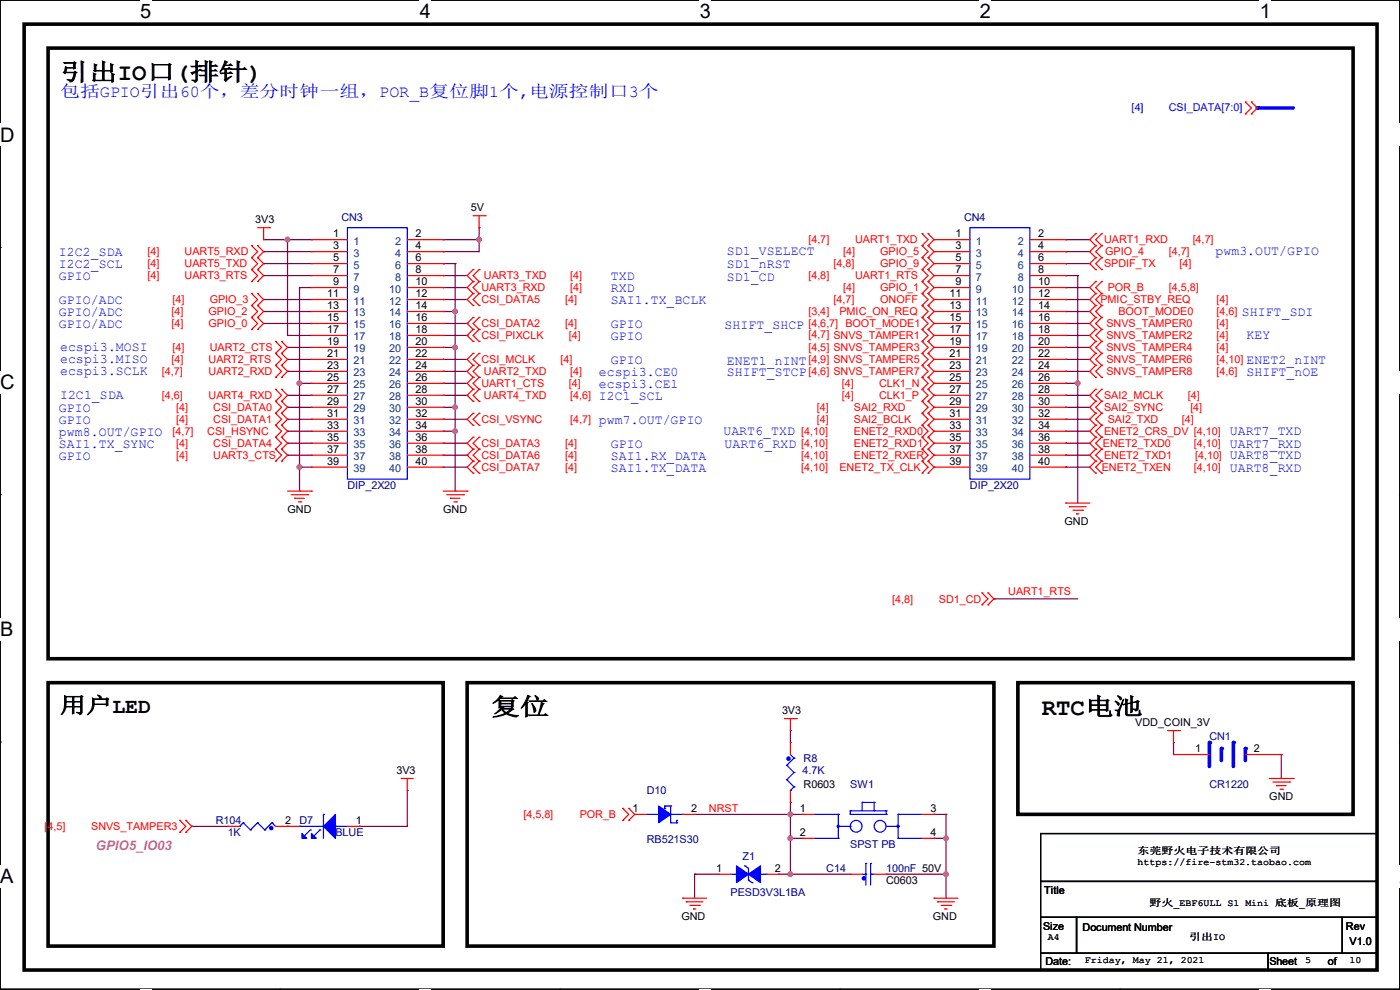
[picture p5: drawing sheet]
<svg xmlns="http://www.w3.org/2000/svg" width="297mm" height="210mm" viewBox="0 0 297 210" stroke-linecap="round" stroke-linejoin="round" font-family="sans-serif">
<path d="M0 0h297v209.8h-297z" fill="none" stroke="#000" stroke-width=".25"/>
<g fill="#fff">
<path d="M29.7 0h2.4v4.8h-2.4z"/>
<path d="M29.7 209.8h2.4v.2h-2.4z"/>
</g>
<path d="M59.4 0h.1M59.4 209.8h.1" fill="none" stroke="#000" stroke-width=".25"/>
<g fill="#fff">
<path d="M89.1 0h2.3v4.8h-2.3z"/>
<path d="M89.1 209.8h2.3v.2h-2.3z"/>
</g>
<path d="M118.8 0h.1M118.8 209.8h.1" fill="none" stroke="#000" stroke-width=".25"/>
<g fill="#fff">
<path d="M148.5 0h2.3v4.8h-2.3z"/>
<path d="M148.5 209.8h2.3v.2h-2.3z"/>
</g>
<path d="M178.2 0h.1M178.2 209.8h.1" fill="none" stroke="#000" stroke-width=".25"/>
<g fill="#fff">
<path d="M207.9 0h2.3v4.8h-2.3z"/>
<path d="M207.9 209.8h2.3v.2h-2.3z"/>
</g>
<path d="M237.6 0h.1M237.6 209.8h.1" fill="none" stroke="#000" stroke-width=".25"/>
<g fill="#fff">
<path d="M267.3 0h2.3v4.8h-2.3z"/>
<path d="M267.3 209.8h2.3v.2h-2.3z"/>
<path d="M0 26.2h3.1v4.8h-3.1z"/>
<path d="M297 26.2v4.8z"/>
<path d="M0 78.7h3.1v4.7h-3.1z"/>
<path d="M297 78.7v4.7z"/>
</g>
<path d="M0 52.5h.1M297 52.5h.1" fill="none" stroke="#000" stroke-width=".25"/>
<g fill="#fff">
<path d="M0 131.1h2.9v4.8h-2.9z"/>
<path d="M297 131.1v4.8z"/>
</g>
<path d="M0 104.9h.1M297 104.9h.1" fill="none" stroke="#000" stroke-width=".25"/>
<g fill="#fff">
<path d="M0 183.6h2.9v4.7h-2.9z"/>
<path d="M296.9 183.6h.1v4.7h-.1z"/>
</g>
<path d="M0 157.4h.1M297 157.4h.1" fill="none" stroke="#000" stroke-width=".25"/>
<path d="M5.1 5.1h287v200.7h-287zM10.2 10.2h276.9v129.5h-276.9zM10.2 144.8h83.8v55.9h-83.8zM99.1 144.8h111.8v55.9h-111.8zM215.9 144.8h71.2v28h-71.2z" fill="none" stroke="#000" stroke-width=".76"/>
<g fill="none" stroke="#800040" stroke-width=".25">
<path d="M94 78.8h.1M94 78.8h5.1M167.7 155h.1M167.7 155v2.5M249 157.5h.1M249 157.5v2.6M147.4 172.8h22.8M167.7 177.8h.1M167.7 172.8h.1M167.7 170.2h.1M167.7 170.2v15.3M167.7 177.8h2.5"/>
<path d="M198.2 172.8h.1M198.2 177.8h.1M198.2 172.8h2.5M198.2 177.8h2.5M200.7 172.8h.1M200.7 177.8h.1M200.7 172.8v17.7M271.8 160.1h.1M271.8 160.1v5M147.4 185.5h.1M147.4 185.5h5M147.4 185.5v5"/>
<path d="M165.1 185.5h.1M165.1 185.5h15.3M167.7 185.5h.1M188 185.5h.1M188 185.5h12.7M200.7 185.5h.1"/>
</g>
<g fill="#f0f" stroke="#f0f" stroke-width=".25">
<circle cx="167.7" cy="185.4" r=".49"/>
<circle cx="167.7" cy="177.8" r=".49"/>
<circle cx="167.7" cy="172.7" r=".49"/>
<circle cx="200.7" cy="185.4" r=".49"/>
<circle cx="200.7" cy="177.8" r=".49"/>
</g>
<path d="M266.7 22.9h7.7" fill="none" stroke="#00f" stroke-width=".76"/>
<circle cx="266.7" cy="22.9" r=".38" fill="#00f"/>
<g fill="none" stroke="#800040" stroke-width=".25">
<path d="M55.9 55.9h.1M55.9 53.4h.1M55.9 58.5h.1M55.9 50.8h10.2M55.9 55.9h10.2M55.9 53.4h10.2M55.9 58.5h10.2M61 50.8h.1M61 50.8v20.4M66.1 50.8h.1M94 53.4h.1M94 50.8h.1"/>
<path d="M94 58.5h.1M94 55.9h.1M94 50.8h7.6M94 55.9h2.6M94 58.5h5.1M96.6 55.9h.1M96.6 55.9v48.3M101.6 48.3h.1M101.6 50.8h.1M101.6 48.3v5.1h-7.6M226.1 58.5h.1M226.1 55.9h.1"/>
<path d="M226.1 53.4h.1M226.1 50.8h.1M226.1 50.8h5.1M226.1 55.9h5.1M226.1 53.4h5.1M226.1 58.5h2.5M228.6 58.5h.1M228.6 58.5v48.2M55.9 63.5h.1M55.9 66.1h.1M55.9 63.5h10.2M55.9 66.1h10.2"/>
<path d="M55.9 68.6h10.2M61 71.2h.1M61 73.7h.1M61 76.2h.1M61 78.8h.1M61 71.2h5.1M61 73.7h5.1M61 76.2h5.1M61 78.8h5.1M63.5 61h.1M63.5 61h2.6M63.5 61v43.2"/>
<path d="M66.1 68.6h.1M94 61h.1M94 66.1h.1M94 73.7h.1M94 63.5h.1M94 76.2h.1M94 61h5.1M94 63.5h5.1M94 66.1h2.6M94 71.2h5.1M94 73.7h2.6M94 76.2h5.1"/>
<path d="M94 68.6h5.1M96.6 66.1h.1M99.1 68.6h.1M99.1 71.2h.1M226.1 78.8h.1M226.1 76.2h.1M226.1 73.7h.1M226.1 71.2h.1M226.1 68.6h.1M226.1 66.1h.1M226.1 63.5h.1M226.1 61h.1"/>
<path d="M226.1 61h5.1M226.1 63.5h5.1M226.1 66.1h5.1M226.1 71.2h5.1M226.1 73.7h5.1M226.1 76.2h5.1M226.1 78.8h5.1M226.1 68.6h5.1M61 88.9h.1M61 96.6h.1M61 91.5h.1M61 94h.1"/>
<path d="M61 86.4h.1M61 91.5h5.1M61 96.6h5.1M61 94h5.1M61 83.9h5.1M61 86.4h5.1M61 88.9h5.1M63.5 81.3h.1M63.5 99.1h.1M63.5 81.3h2.6M63.5 99.1h2.6M66.1 83.9h.1"/>
<path d="M94 91.5h.1M94 81.3h.1M94 88.9h.1M94 94h.1M94 99.1h.1M94 81.3h5.1M94 91.5h2.6M94 99.1h5.1M94 96.6h5.1M94 94h5.1M94 83.9h5.1M94 86.4h2.6"/>
<path d="M94 88.9h5.1M96.6 86.4h.1M96.6 91.5h.1M99.1 83.9h.1M99.1 96.6h.1M226.1 81.3h.1M226.1 96.6h.1M226.1 91.5h.1M226.1 99.1h.1M226.1 94h.1M226.1 83.9h.1M226.1 86.4h.1"/>
<path d="M226.1 88.9h.1M226.1 81.3h2.5M226.1 91.5h5.1M226.1 99.1h5.1M226.1 96.6h5.1M226.1 94h5.1M226.1 83.9h5.1M226.1 86.4h5.1M226.1 88.9h5.1M228.6 81.3h.1M63.5 104.2h.1M96.6 104.2h.1"/>
<path d="M210.9 127h.1M210.9 127h17.7M40.7 175.3h.1M40.7 175.3h7.6M76.2 175.3h.1M86.4 167.7h.1M86.4 167.7v7.6h-10.2"/>
</g>
<g fill="#f0f" stroke="#f0f" stroke-width=".25">
<circle cx="101.6" cy="50.8" r=".49"/>
<circle cx="63.5" cy="81.3" r=".49"/>
<circle cx="96.5" cy="66.1" r=".49"/>
<circle cx="96.5" cy="73.7" r=".49"/>
<circle cx="96.5" cy="86.4" r=".49"/>
<circle cx="63.5" cy="99.1" r=".49"/>
<circle cx="61" cy="50.8" r=".49"/>
<circle cx="228.6" cy="81.3" r=".49"/>
<circle cx="96.5" cy="91.5" r=".49"/>
</g>
<g fill="none" stroke="#f00" stroke-width=".25">
<path d="M264.2 21.6h.1M264.2 24.2h.1M264.2 21.6l1.3 1.3-1.3 1.3M265.5 24.2h.1M265.5 21.6h.1M265.5 21.6l1.2 1.3-1.2 1.3M53.4 57.2h.1M53.4 54.7h.1M53.4 52.1h.1M53.4 59.7h.1M53.4 54.7l1.3 1.2-1.3 1.3M53.4 52.1l1.3 1.3-1.3 1.3"/>
<path d="M53.4 57.2l1.3 1.3-1.3 1.2M54.7 54.7h.1M54.7 57.2h.1M54.7 52.1h.1M54.7 59.7h.1M54.7 48.3h2.5M54.7 54.7l1.2 1.2-1.2 1.3M54.7 52.1l1.2 1.3-1.2 1.3M54.7 57.2l1.2 1.3-1.2 1.2M55.9 50.8h.1M55.9 48.3v2.5M57.2 48.3h.1"/>
<path d="M66.1 50.8h.1M66.1 53.4h.1M66.1 55.9h.1M66.1 58.5h.1M66.1 50.8h7.6M66.1 53.4h7.6M66.1 55.9h7.6M66.1 58.5h7.6M86.4 50.8h7.6M86.4 53.4h7.6M86.4 55.9h7.6M86.4 58.5h7.6"/>
<path d="M94 50.8h.1M94 53.4h.1M94 55.9h.1M94 58.5h.1M100.4 59.7h.1M100.4 57.2h.1M100.4 45.8h2.5M100.4 59.7l-1.3 1.3 1.3 1.3M100.4 57.2l-1.3 1.3 1.3 1.2M101.6 48.3h.1M101.6 59.7h.1M101.6 57.2h.1"/>
<path d="M101.6 45.8v2.5M101.6 59.7l-1.2 1.3 1.2 1.3M101.6 57.2l-1.2 1.3 1.2 1.2M102.9 45.8h.1M195.6 57.2h.1M195.6 54.7h.1M195.6 52.1h.1M195.6 59.7h.1M195.6 49.6h.1M195.6 54.7l1.3 1.2-1.3 1.3M195.6 52.1l1.3 1.3-1.3 1.3M195.6 57.2l1.3 1.3-1.3 1.2"/>
<path d="M195.6 49.6l1.3 1.2-1.3 1.3M195.6 59.7l1.3 1.3-1.3 1.3M196.9 54.7h.1M196.9 57.2h.1M196.9 52.1h.1M196.9 59.7h.1M196.9 49.6h.1M196.9 54.7l1.3 1.2M196.9 52.1l1.3 1.3M196.9 57.2l1.3 1.3M196.9 49.6l1.3 1.2M196.9 59.7l1.3 1.3"/>
<path d="M198.2 50.8h.1M198.2 53.4h.1M198.2 55.9h.1M198.2 58.5h.1M198.2 55.9l-1.3 1.3M198.2 53.4l-1.3 1.3M198.2 58.5l-1.3 1.2M198.2 50.8l-1.3 1.3M198.2 50.8h7.6M198.2 53.4h7.6M198.2 55.9h7.6M198.2 58.5h7.6"/>
<path d="M218.5 50.8h7.6M218.5 53.4h7.6M218.5 55.9h7.6M218.5 58.5h7.6M226.1 50.8h.1M226.1 53.4h.1M226.1 55.9h.1M226.1 58.5h.1M232.5 59.7h.1M232.5 54.7h.1M232.5 57.2h.1M232.5 52.1h.1"/>
<path d="M232.5 49.6h.1M232.5 59.7l-1.3 1.3 1.3 1.3M232.5 54.7l-1.3 1.2 1.3 1.3M232.5 52.1l-1.3 1.3 1.3 1.3M232.5 49.6l-1.3 1.2 1.3 1.3M233.7 59.7h.1M233.7 57.2h.1M233.7 54.7h.1M233.7 52.1h.1M233.7 49.6h.1M233.7 54.7l-1.2 1.2 1.2 1.3M233.7 59.7l-1.2 1.3 1.2 1.3"/>
<path d="M233.7 52.1l-1.2 1.3 1.2 1.3M233.7 49.6l-1.2 1.2 1.2 1.3M53.4 64.8h.1M53.4 62.3h.1M53.4 69.9h.1M53.4 67.4h.1M53.4 67.4l1.3 1.2-1.3 1.3M53.4 62.3l1.3 1.2-1.3 1.3M53.4 64.8l1.3 1.3-1.3 1.3M54.7 62.3h.1M54.7 64.8h.1M54.7 67.4h.1"/>
<path d="M54.7 69.9h.1M54.7 67.4l1.2 1.2-1.2 1.3M54.7 62.3l1.2 1.2-1.2 1.3M54.7 64.8l1.2 1.3-1.2 1.3M58.5 75h.1M58.5 72.4h.1M58.5 77.5h.1M58.5 72.4l1.2 1.3-1.2 1.3M58.5 75l1.2 1.2-1.2 1.3M58.5 77.5l1.2 1.3-1.2 1.3M59.7 72.4h.1M59.7 75h.1"/>
<path d="M59.7 77.5h.1M59.7 72.4l1.3 1.3-1.3 1.3M59.7 75l1.3 1.2-1.3 1.3M59.7 77.5l1.3 1.3-1.3 1.3M66.1 61h.1M66.1 63.5h.1M66.1 66.1h.1M66.1 68.6h.1M66.1 71.2h.1M66.1 73.7h.1M66.1 76.2h.1M66.1 78.8h.1"/>
<path d="M66.1 61h7.6M66.1 63.5h7.6M66.1 66.1h7.6M66.1 68.6h7.6M66.1 71.2h7.6M66.1 73.7h7.6M66.1 76.2h7.6M66.1 78.8h7.6M86.4 61h7.6M86.4 63.5h7.6M86.4 66.1h7.6M86.4 68.6h7.6"/>
<path d="M86.4 71.2h7.6M86.4 73.7h7.6M86.4 76.2h7.6M86.4 78.8h7.6M94 61h.1M94 63.5h.1M94 66.1h.1M94 68.6h.1M94 71.2h.1M94 73.7h.1M94 76.2h.1M94 78.8h.1"/>
<path d="M100.4 77.5h.1M100.4 62.3h.1M100.4 75h.1M100.4 64.8h.1M100.4 67.4h.1M100.4 69.9h.1M100.4 72.4h.1M100.4 77.5l-1.3 1.3 1.3 1.3M100.4 75l-1.3 1.2 1.3 1.3M100.4 62.3l-1.3 1.2 1.3 1.3M100.4 67.4l-1.3 1.2 1.3 1.3M100.4 69.9l-1.3 1.3 1.3 1.2"/>
<path d="M101.6 77.5h.1M101.6 62.3h.1M101.6 75h.1M101.6 64.8h.1M101.6 69.9h.1M101.6 67.4h.1M101.6 72.4h.1M101.6 77.5l-1.2 1.3 1.2 1.3M101.6 75l-1.2 1.2 1.2 1.3M101.6 62.3l-1.2 1.2 1.2 1.3M101.6 67.4l-1.2 1.2 1.2 1.3M101.6 69.9l-1.2 1.3 1.2 1.2"/>
<path d="M195.6 77.5h.1M195.6 75h.1M195.6 72.4h.1M195.6 69.9h.1M195.6 67.4h.1M195.6 64.8h.1M195.6 62.3h.1M195.6 77.5l1.3 1.3-1.3 1.3M195.6 75l1.3 1.2-1.3 1.3M195.6 72.4l1.3 1.3-1.3 1.3M195.6 67.4l1.3 1.2-1.3 1.3M195.6 69.9l1.3 1.3-1.3 1.2"/>
<path d="M195.6 64.8l1.3 1.3-1.3 1.3M195.6 62.3l1.3 1.2-1.3 1.3M196.9 77.5h.1M196.9 75h.1M196.9 72.4h.1M196.9 67.4h.1M196.9 69.9h.1M196.9 64.8h.1M196.9 62.3h.1M196.9 77.5l1.3 1.3M196.9 75l1.3 1.2M196.9 72.4l1.3 1.3"/>
<path d="M196.9 67.4l1.3 1.2M196.9 69.9l1.3 1.3M196.9 64.8l1.3 1.3M196.9 62.3l1.3 1.2M198.2 61h.1M198.2 63.5h.1M198.2 66.1h.1M198.2 68.6h.1M198.2 71.2h.1M198.2 73.7h.1M198.2 76.2h.1M198.2 78.8h.1"/>
<path d="M198.2 78.8l-1.3 1.3M198.2 76.2l-1.3 1.3M198.2 73.7l-1.3 1.3M198.2 68.6l-1.3 1.3M198.2 71.2l-1.3 1.2M198.2 66.1l-1.3 1.3M198.2 63.5l-1.3 1.3M198.2 61l-1.3 1.3M198.2 61h7.6M198.2 63.5h7.6M198.2 66.1h7.6M198.2 68.6h7.6"/>
<path d="M198.2 71.2h7.6M198.2 73.7h7.6M198.2 76.2h7.6M198.2 78.8h7.6M218.5 61h7.6M218.5 63.5h7.6M218.5 66.1h7.6M218.5 68.6h7.6M218.5 71.2h7.6M218.5 73.7h7.6M218.5 76.2h7.6M218.5 78.8h7.6"/>
<path d="M226.1 61h.1M226.1 63.5h.1M226.1 66.1h.1M226.1 68.6h.1M226.1 71.2h.1M226.1 73.7h.1M226.1 76.2h.1M226.1 78.8h.1M232.5 77.5h.1M232.5 75h.1M232.5 72.4h.1M232.5 69.9h.1"/>
<path d="M232.5 67.4h.1M232.5 64.8h.1M232.5 62.3h.1M232.5 75l-1.3 1.2 1.3 1.3M232.5 77.5l-1.3 1.3 1.3 1.3M232.5 72.4l-1.3 1.3 1.3 1.3M232.5 69.9l-1.3 1.3 1.3 1.2M232.5 67.4l-1.3 1.2 1.3 1.3M232.5 64.8l-1.3 1.3 1.3 1.3M232.5 62.3l-1.3 1.2 1.3 1.3M233.7 77.5h.1M233.7 75h.1"/>
<path d="M233.7 72.4h.1M233.7 69.9h.1M233.7 67.4h.1M233.7 64.8h.1M233.7 62.3h.1M233.7 72.4l-1.2 1.3 1.2 1.3M233.7 77.5l-1.2 1.3 1.2 1.3M233.7 75l-1.2 1.2 1.2 1.3M233.7 69.9l-1.2 1.3 1.2 1.2M233.7 67.4l-1.2 1.2 1.2 1.3M233.7 64.8l-1.2 1.3 1.2 1.3M233.7 62.3l-1.2 1.2 1.2 1.3"/>
<path d="M58.5 80.1h.1M58.5 85.1h.1M58.5 82.6h.1M58.5 95.3h.1M58.5 92.8h.1M58.5 90.2h.1M58.5 87.7h.1M58.5 97.8h.1M58.5 82.6l1.2 1.3-1.2 1.2M58.5 92.8l1.2 1.2-1.2 1.3M58.5 87.7l1.2 1.2-1.2 1.3M58.5 85.1l1.2 1.3-1.2 1.3"/>
<path d="M58.5 95.3l1.2 1.3-1.2 1.2M58.5 90.2l1.2 1.3-1.2 1.3M59.7 80.1h.1M59.7 82.6h.1M59.7 85.1h.1M59.7 92.8h.1M59.7 95.3h.1M59.7 87.7h.1M59.7 90.2h.1M59.7 97.8h.1M59.7 95.3l1.3 1.3-1.3 1.2M59.7 82.6l1.3 1.3-1.3 1.2"/>
<path d="M59.7 92.8l1.3 1.2-1.3 1.3M59.7 87.7l1.3 1.2-1.3 1.3M59.7 85.1l1.3 1.3-1.3 1.3M59.7 90.2l1.3 1.3-1.3 1.3M66.1 81.3h.1M66.1 83.9h.1M66.1 86.4h.1M66.1 88.9h.1M66.1 91.5h.1M66.1 94h.1M66.1 96.6h.1M66.1 99.1h.1"/>
<path d="M66.1 81.3h7.6M66.1 83.9h7.6M66.1 86.4h7.6M66.1 88.9h7.6M66.1 91.5h7.6M66.1 94h7.6M66.1 96.6h7.6M66.1 99.1h7.6M86.4 81.3h7.6M86.4 83.9h7.6M86.4 86.4h7.6M86.4 88.9h7.6"/>
<path d="M86.4 91.5h7.6M86.4 94h7.6M86.4 96.6h7.6M86.4 99.1h7.6M94 81.3h.1M94 83.9h.1M94 86.4h.1M94 88.9h.1M94 91.5h.1M94 94h.1M94 96.6h.1M94 99.1h.1"/>
<path d="M100.4 80.1h.1M100.4 82.6h.1M100.4 85.1h.1M100.4 92.8h.1M100.4 95.3h.1M100.4 97.8h.1M100.4 87.7h.1M100.4 90.2h.1M100.4 82.6l-1.3 1.3 1.3 1.2M100.4 80.1l-1.3 1.2 1.3 1.3M100.4 92.8l-1.3 1.2 1.3 1.3M100.4 97.8l-1.3 1.3 1.3 1.3"/>
<path d="M100.4 95.3l-1.3 1.3 1.3 1.2M100.4 87.7l-1.3 1.2 1.3 1.3M101.6 80.1h.1M101.6 85.1h.1M101.6 82.6h.1M101.6 95.3h.1M101.6 92.8h.1M101.6 97.8h.1M101.6 90.2h.1M101.6 87.7h.1M101.6 82.6l-1.2 1.3 1.2 1.2M101.6 80.1l-1.2 1.2 1.2 1.3"/>
<path d="M101.6 92.8l-1.2 1.2 1.2 1.3M101.6 97.8l-1.2 1.3 1.2 1.3M101.6 95.3l-1.2 1.3 1.2 1.2M101.6 87.7l-1.2 1.2 1.2 1.3M195.6 97.8h.1M195.6 92.8h.1M195.6 90.2h.1M195.6 95.3h.1M195.6 87.7h.1M195.6 85.1h.1M195.6 80.1h.1M195.6 82.6h.1"/>
<path d="M195.6 90.2l1.3 1.3-1.3 1.3M195.6 97.8l1.3 1.3-1.3 1.3M195.6 95.3l1.3 1.3-1.3 1.2M195.6 87.7l1.3 1.2-1.3 1.3M195.6 92.8l1.3 1.2-1.3 1.3M195.6 85.1l1.3 1.3-1.3 1.3M195.6 80.1l1.3 1.2-1.3 1.3M195.6 82.6l1.3 1.3-1.3 1.2M196.9 97.8h.1M196.9 90.2h.1M196.9 92.8h.1M196.9 95.3h.1"/>
<path d="M196.9 85.1h.1M196.9 87.7h.1M196.9 80.1h.1M196.9 82.6h.1M196.9 97.8l1.3 1.3M196.9 90.2l1.3 1.3M196.9 95.3l1.3 1.3M196.9 92.8l1.3 1.2M196.9 85.1l1.3 1.3M196.9 87.7l1.3 1.2M196.9 80.1l1.3 1.2M196.9 82.6l1.3 1.3"/>
<path d="M198.2 81.3h.1M198.2 83.9h.1M198.2 86.4h.1M198.2 88.9h.1M198.2 91.5h.1M198.2 94h.1M198.2 96.6h.1M198.2 99.1h.1M198.2 91.5l-1.3 1.3M198.2 96.6l-1.3 1.2M198.2 94l-1.3 1.3M198.2 88.9l-1.3 1.3"/>
<path d="M198.2 86.4l-1.3 1.3M198.2 99.1l-1.3 1.3M198.2 83.9l-1.3 1.2M198.2 81.3l-1.3 1.3M198.2 81.3h7.6M198.2 83.9h7.6M198.2 86.4h7.6M198.2 88.9h7.6M198.2 91.5h7.6M198.2 94h7.6M198.2 96.6h7.6M198.2 99.1h7.6"/>
<path d="M218.5 81.3h7.6M218.5 83.9h7.6M218.5 86.4h7.6M218.5 88.9h7.6M218.5 91.5h7.6M218.5 94h7.6M218.5 96.6h7.6M218.5 99.1h7.6M226.1 81.3h.1M226.1 83.9h.1M226.1 86.4h.1M226.1 88.9h.1"/>
<path d="M226.1 91.5h.1M226.1 94h.1M226.1 96.6h.1M226.1 99.1h.1M232.5 80.1h.1M232.5 95.3h.1M232.5 97.8h.1M232.5 90.2h.1M232.5 92.8h.1M232.5 87.7h.1M232.5 82.6h.1M232.5 85.1h.1"/>
<path d="M232.5 95.3l-1.3 1.3 1.3 1.2M232.5 90.2l-1.3 1.3 1.3 1.3M232.5 97.8l-1.3 1.3 1.3 1.3M232.5 92.8l-1.3 1.2 1.3 1.3M232.5 87.7l-1.3 1.2 1.3 1.3M232.5 82.6l-1.3 1.3 1.3 1.2M232.5 85.1l-1.3 1.3 1.3 1.3M233.7 80.1h.1M233.7 97.8h.1M233.7 95.3h.1M233.7 92.8h.1M233.7 90.2h.1"/>
<path d="M233.7 87.7h.1M233.7 85.1h.1M233.7 82.6h.1M233.7 95.3l-1.2 1.3 1.2 1.2M233.7 90.2l-1.2 1.3 1.2 1.3M233.7 97.8l-1.2 1.3 1.2 1.3M233.7 92.8l-1.2 1.2 1.2 1.3M233.7 87.7l-1.2 1.2 1.2 1.3M233.7 82.6l-1.2 1.3 1.2 1.2M233.7 85.1l-1.2 1.3 1.2 1.3M61 104.2h5.1M61.8 104.9h3.5"/>
<path d="M62.5 105.7h.1M62.5 105.7h2.1M63.3 106.5h.5M63.8 106.5h.1M65.3 104.9h.1M66.1 104.2h.1M94 104.2h5.1M94.8 104.9h3.5M95.5 105.7h.1M95.5 105.7h2.1M96.3 106.5h.5M96.8 106.5h.1"/>
<path d="M98.3 104.9h.1M99.1 104.2h.1M100.4 100.4h.1M101.6 100.4h.1M195.6 100.4h.1M196.9 100.4h.1M226.1 106.7h.1M226.1 106.7h5.1M226.9 107.5h.1M226.9 107.5h3.5M227.6 108.2h2.1M228.4 109h.1"/>
<path d="M228.4 109h.5M229.7 108.2h.1M232.5 100.4h.1M233.7 100.4h.1M208.3 128.3h.1M208.3 125.8h.1M208.3 125.8l1.3 1.2-1.3 1.3M209.6 125.8h.1M209.6 128.3h.1M209.6 125.8l1.3 1.2-1.3 1.3M166.4 152.4h2.6M167.7 155h.1"/>
<path d="M167.7 157.5h.1M167.7 152.4v2.6M167.7 157.5v2.6M169 152.4h.1M247.7 155h2.5M249 157.5h.1M249 155v2.5M250.2 155h.1M38.1 176.6h.1M38.1 174h.1M38.1 174l1.3 1.3-1.3 1.3M39.4 174h.1"/>
<path d="M39.4 176.6h.1M39.4 174l1.3 1.3-1.3 1.3M48.3 175.3h.1M48.3 175.3h2.5M58.5 175.3h5M61 175.3h.1M73.7 175.3h2.5M76.2 175.3h.1M85.1 165.1h.1M85.1 165.1h2.6M86.4 167.7h.1M86.4 165.1v2.6"/>
<path d="M132.1 174h.1M132.1 171.5h.1M132.1 171.5l1.3 1.3-1.3 1.2M133.4 171.5h.1M133.4 174h.1M133.4 171.5l1.3 1.3M134.7 172.8h.1M134.7 172.8l-1.3 1.2M134.7 172.8h2.5M144.8 172.8h2.6M147.4 172.8h.1M167.7 170.2h.1"/>
<path d="M167.7 167.7v2.5M170.2 172.8h.1M170.2 177.8h.1M170.2 172.8h2.6M170.2 177.8h2.6M195.6 172.8h2.6M195.6 177.8h2.6M198.2 172.8h.1M198.2 177.8h.1M269.3 165.1h5.1M270 165.9h3.6M270.8 166.7h.1"/>
<path d="M270.8 166.7h2M271.6 167.4h.5M272.1 167.4h.1M273.6 165.9h.1M274.4 165.1h.1M144.8 190.5h.1M144.8 190.5h5.1M145.6 191.3h.1M145.6 191.3h3.5M146.3 192.1h2.1M147.1 192.8h.1M147.1 192.8h.5"/>
<path d="M148.4 192.1h.1M152.4 185.5h.1M152.4 185.5h2.6M162.6 185.5h2.5M165.1 185.5h.1M180.4 185.5h.1M180.4 185.5h2.5M185.5 185.5h2.5M188 185.5h.1M198.2 190.5h.1M198.2 190.5h5M198.9 191.3h.1"/>
<path d="M198.9 191.3h3.6M199.7 192.1h2M200.4 192.8h.1M200.4 192.8h.6M201.7 192.1h.1"/>
</g>
<path d="M220.8 176.8h71.3v10.2h-71.3zM220.8 187h71.3v7.6h-71.3zM220.8 194.6h7.6v7.6h-7.6zM228.4 194.6h56.4v7.6h-56.4zM284.8 194.6h7.3v7.6h-7.3zM220.8 202.2h48.2v3.6h-48.2zM269 202.2h23.1v3.6h-23.1z" fill="none" stroke="#000" stroke-width=".25"/>
<g fill="none" stroke="#00f" stroke-width=".25">
<path d="M73.7 48.3h12.7v53.3h-12.7zM205.8 48.3h12.7v53.3h-12.7zM50.8 175.3h.1M51.6 174.5h.1M51.6 174.5l1.5 1.6M51.6 174.5l-.8 .8M53.1 176.1h.1M54.7 174.5h.1M54.7 174.5l1.5 1.6M54.7 174.5l-1.6 1.6M56.2 176.1h.1M57.7 174.5h.1"/>
<path d="M57.7 174.5l.8 .8M57.7 174.5l-1.5 1.6M63.5 175.3h.1M63.5 175.3h5.1M65.8 176.1h.1M65.8 176.1l-1.2 1.2M67.9 176.1h.1M67.9 176.1l-1.3 1.2M68.6 172.8h.1M68.6 172.8v5M71.2 175.3h.1M71.2 175.3h2.5"/>
<path d="M137.2 172.8h2.5M139.7 172.8h.1M141 171h.1M141 171.5h.1M141 171h1.3M141 171v.5M142.3 171h.1M142.3 171v3.5h1.3M142.3 172.8h2.5M143.6 174.5h.1M143.6 174h.1M143.6 174v.5"/>
<path d="M144.8 172.8h.1M166.9 162.3h.1M166.9 165.4h.1M166.9 162.3l1.5 1.6M166.9 165.4l1.5 1.5M167.7 167.7h.1M167.7 160.1l.7 .7M168.4 160.8h.1M168.4 163.9h.1M168.4 166.9h.1M168.4 160.8l-1.5 1.5M168.4 163.9l-1.5 1.5"/>
<path d="M168.4 166.9l-.7 .8M172.8 172.8h5M172.8 177.8h5M177.8 172.8h.1M177.8 177.8h.1M177.8 172.8v5M177.8 175.3h2.6M180.4 175.3h.1M180.4 172h.1M180.4 172v.8h7.6M180.4 172h7.6M182.9 170.2h.1"/>
<path d="M182.9 170.2v1.8M182.9 170.2h2.6M185.5 170.2h.1M185.5 172h.1M185.5 170.2v1.8M188 172.8h.1M188 172h.1M188 175.3h2.5M188 172v.8M190.5 172.8h.1M190.5 177.8h.1M190.5 175.3h.1"/>
<path d="M190.5 172.8h5.1M190.5 177.8h5.1M190.5 172.8v5M155 185.5h1.3M156.3 185.5h.1M158 183.7h.1M158 183.7l.8 .5v2.5M158.8 186.7h.1M158.8 186.7l.8 .5M159.6 187.2h.1M161.3 185.5h1.3M162.6 185.5h.1"/>
<path d="M182.9 185.5h.8M183.7 183.2h.1M183.7 185.5h.1M183.7 183.2v4.5M184.7 183.2h.1M184.7 185.5h.1M184.7 183.2v4.5M184.7 185.5h.8"/>
<circle cx="181.6" cy="175.3" r="1.25"/>
<circle cx="186.7" cy="175.3" r="1.25"/>
</g>
<g fill="#00f" stroke="#00f" stroke-width=".25">
<path d="M68.6 175.3l2.6-2.5v5z"/>
<path d="M66.1 176.8l1 1h-1z"/>
<path d="M64.1 176.8l1 1h-1z"/>
<path d="M139.7 171l2.6 1.8-2.6 1.7z" fill-rule="evenodd"/>
<path d="M156.3 183.7l2.5 1.8-2.5 1.7z" fill-rule="evenodd"/>
<path d="M158.8 185.5l2.5-1.8v3.5z" fill-rule="evenodd"/>
<circle cx="183.3" cy="186.3" r=".36"/>
<circle cx="177.8" cy="175.3" r=".23"/>
<circle cx="190.5" cy="175.3" r=".23"/>
<circle cx="167.3" cy="160.9" r=".36"/>
<circle cx="57.6" cy="175.7" r=".36"/>
</g>
<path d="M259.1 158.8v2.5" fill="none" stroke="#00f" stroke-width=".76"/>
<circle cx="259.1" cy="158.8" r=".38" fill="#00f"/>
<path d="M256.6 157.5v5.1" fill="none" stroke="#00f" stroke-width=".76"/>
<circle cx="256.6" cy="157.5" r=".38" fill="#00f"/>
<path d="M264.2 158.8v2.5" fill="none" stroke="#00f" stroke-width=".76"/>
<circle cx="264.2" cy="158.8" r=".38" fill="#00f"/>
<path d="M261.7 157.5v5.1" fill="none" stroke="#00f" stroke-width=".76"/>
<circle cx="261.7" cy="157.5" r=".38" fill="#00f"/>
<path d="M249 160.1h.1M249 160.1h7.6M264.2 160.1h7.6M271.8 160.1h.1" fill="none" stroke="#f00" stroke-width=".25"/>
<g fill="#f0f" stroke="#f0f" stroke-width=".25">
<circle cx="167.7" cy="185.4" r=".49"/>
<circle cx="167.7" cy="177.8" r=".49"/>
<circle cx="167.7" cy="172.7" r=".49"/>
<circle cx="200.7" cy="185.4" r=".49"/>
<circle cx="200.7" cy="177.8" r=".49"/>
<circle cx="101.6" cy="50.8" r=".49"/>
<circle cx="63.5" cy="81.3" r=".49"/>
<circle cx="96.5" cy="66.1" r=".49"/>
<circle cx="96.5" cy="73.7" r=".49"/>
<circle cx="96.5" cy="86.4" r=".49"/>
<circle cx="63.5" cy="99.1" r=".49"/>
<circle cx="61" cy="50.8" r=".49"/>
<circle cx="228.6" cy="81.3" r=".49"/>
<circle cx="96.5" cy="91.5" r=".49"/>
</g>
<g font-size="5.1">
<text x="12.7" y="17">引出IO口(排针)</text>
<text x="104.2" y="151.6">复位</text>
<text x="221" y="151.6">RTC电池</text>
</g>
<text font-size="4.6" x="12.7" y="151.2">用户LED</text>
<g font-size="4.2">
<text x="29.7" y="3.9">5</text>
<text x="89.1" y="3.9">4</text>
<text x="148.5" y="3.9">3</text>
<text x="207.9" y="3.9">2</text>
<text x="267.3" y="3.9">1</text>
<text x="0" y="30.1">D</text>
<text x="0" y="82.5">C</text>
<text x="0" y="135">B</text>
<text x="0" y="187.4">A</text>
<text x="297" y="187.4">A</text>
</g>
<text font-size="3.6" fill="#00f" x="12.7" y="20.6">包括GPIO引出60个，差分时钟一组，POR_B复位脚1个,电源控制口3个</text>
<g font-size="2.8" fill="#00f">
<text x="12.5" y="56.9">I2C2_SCL</text>
<text x="12.5" y="54.4">I2C2_SDA</text>
<text x="12.5" y="59.4">GPIO</text>
<text x="129.6" y="59.4">TXD</text>
<text x="154.2" y="54.1">SD1_VSELECT</text>
<text x="154.2" y="56.9">SD1_nRST</text>
<text x="154.2" y="59.7">SD1_CD</text>
<text x="257.9" y="54.1">pwm3.OUT/GPIO</text>
<text x="12.5" y="64.5">GPIO/ADC</text>
<text x="129.6" y="62">RXD</text>
<text x="129.6" y="64.5">SAI1.TX_BCLK</text>
<text x="12.5" y="67.1">GPIO/ADC</text>
<text x="12.5" y="69.6">GPIO/ADC</text>
<text x="129.6" y="69.6">GPIO</text>
<text x="153.7" y="69.8">SHIFT_SHCP</text>
<text x="263.4" y="67.1">SHIFT_SDI</text>
<text x="264.5" y="71.9">KEY</text>
<text x="12.7" y="74.4">ecspi3.MOSI</text>
<text x="12.7" y="77">ecspi3.MISO</text>
<text x="129.6" y="77.2">GPIO</text>
<text x="129.6" y="72.1">GPIO</text>
<text x="154.2" y="77.5">ENET1_nINT</text>
<text x="264.5" y="77.2">ENET2_nINT</text>
<text x="12.7" y="79.5">ecspi3.SCLK</text>
<text x="127" y="79.8">ecspi3.CE0</text>
<text x="127" y="82.3">ecspi3.CE1</text>
<text x="154.2" y="79.8">SHIFT_STCP</text>
<text x="264.5" y="79.8">SHIFT_nOE</text>
<text x="12.5" y="87.4">GPIO</text>
<text x="12.5" y="89.9">GPIO</text>
<text x="12.7" y="84.6">I2C1_SDA</text>
<text x="127" y="84.8">I2C1_SCL</text>
<text x="127" y="89.9">pwm7.OUT/GPIO</text>
<text x="12.5" y="95">SAI1.TX_SYNC</text>
<text x="12.5" y="92.5">pwm8.OUT/GPIO</text>
<text x="129.6" y="95">GPIO</text>
<text x="153.5" y="92.2">UART6_TXD</text>
<text x="153.7" y="95">UART6_RXD</text>
<text x="260.9" y="95">UART7_RXD</text>
<text x="260.9" y="92.2">UART7_TXD</text>
<text x="12.5" y="97.5">GPIO</text>
<text x="129.6" y="97.5">SAI1.RX_DATA</text>
<text x="129.6" y="100.1">SAI1.TX_DATA</text>
<text x="260.9" y="97.3">UART8_TXD</text>
<text x="260.9" y="100.1">UART8_RXD</text>
</g>
<text font-size="2.8" fill="#f0f" x="20.4" y="180.4">GPIO5_IO03</text>
<g font-size="2.3" fill="#00f">
<text x="240.1" y="23.5">[4]</text>
<text x="247.9" y="23.5">CSI_DATA[7:0]</text>
</g>
<g font-size="2.3">
<text x="54.1" y="47.3">3V3</text>
<text x="99.9" y="44.8">5V</text>
<text x="70.7" y="50.3">1</text>
<text x="70.7" y="52.8">3</text>
<text x="88.2" y="50.3">2</text>
<text x="88.2" y="52.8">4</text>
<text x="202.7" y="50.3">1</text>
<text x="202.7" y="52.8">3</text>
<text x="220.3" y="50.3">2</text>
<text x="220.3" y="52.8">4</text>
<text x="70.7" y="55.4">5</text>
<text x="70.7" y="57.9">7</text>
<text x="88.2" y="55.4">6</text>
<text x="88.2" y="57.9">8</text>
<text x="202.7" y="55.4">5</text>
<text x="202.7" y="57.9">7</text>
<text x="220.3" y="55.4">6</text>
<text x="220.3" y="57.9">8</text>
<text x="69.4" y="63">11</text>
<text x="69.4" y="65.5">13</text>
<text x="70.7" y="60.5">9</text>
<text x="88.2" y="60.5">10</text>
<text x="88.2" y="63">12</text>
<text x="88.2" y="65.5">14</text>
<text x="201.5" y="63">11</text>
<text x="201.5" y="65.5">13</text>
<text x="202.7" y="60.5">9</text>
<text x="220.3" y="60.5">10</text>
<text x="220.3" y="63">12</text>
<text x="220.3" y="65.5">14</text>
<text x="69.4" y="68.1">15</text>
<text x="69.4" y="70.6">17</text>
<text x="88.2" y="68.1">16</text>
<text x="88.2" y="70.6">18</text>
<text x="201.5" y="68.1">15</text>
<text x="201.5" y="70.6">17</text>
<text x="220.3" y="68.1">16</text>
<text x="220.3" y="70.6">18</text>
<text x="69.4" y="73.2">19</text>
<text x="69.4" y="75.7">21</text>
<text x="88.2" y="73.2">20</text>
<text x="88.2" y="75.7">22</text>
<text x="201.5" y="73.2">19</text>
<text x="201.5" y="75.7">21</text>
<text x="220.3" y="73.2">20</text>
<text x="220.3" y="75.7">22</text>
<text x="69.4" y="78.2">23</text>
<text x="69.4" y="80.8">25</text>
<text x="69.4" y="83.3">27</text>
<text x="88.2" y="78.2">24</text>
<text x="88.2" y="80.8">26</text>
<text x="88.2" y="83.3">28</text>
<text x="201.5" y="78.2">23</text>
<text x="201.5" y="80.8">25</text>
<text x="201.5" y="83.3">27</text>
<text x="220.3" y="78.2">24</text>
<text x="220.3" y="80.8">26</text>
<text x="220.3" y="83.3">28</text>
<text x="69.4" y="85.9">29</text>
<text x="69.4" y="88.4">31</text>
<text x="88.2" y="85.9">30</text>
<text x="88.2" y="88.4">32</text>
<text x="201.5" y="85.9">29</text>
<text x="201.5" y="88.4">31</text>
<text x="220.3" y="85.9">30</text>
<text x="220.3" y="88.4">32</text>
<text x="69.4" y="90.9">33</text>
<text x="69.4" y="93.5">35</text>
<text x="88.2" y="90.9">34</text>
<text x="88.2" y="93.5">36</text>
<text x="201.5" y="90.9">33</text>
<text x="201.5" y="93.5">35</text>
<text x="220.3" y="90.9">34</text>
<text x="220.3" y="93.5">36</text>
<text x="69.4" y="96">37</text>
<text x="69.4" y="98.6">39</text>
<text x="88.2" y="96">38</text>
<text x="88.2" y="98.6">40</text>
<text x="201.5" y="96">37</text>
<text x="201.5" y="98.6">39</text>
<text x="220.3" y="96">38</text>
<text x="220.3" y="98.6">40</text>
<text x="61" y="108.8">GND</text>
<text x="94" y="108.8">GND</text>
<text x="225.9" y="111.3">GND</text>
<text x="165.9" y="151.5">3V3</text>
<text x="240.8" y="154">VDD_COIN_3V</text>
<text x="253.5" y="159.5">1</text>
<text x="266" y="159.5">2</text>
<text x="84.1" y="164.2">3V3</text>
<text x="170.5" y="167.2">R0603</text>
<text x="134.2" y="172.2">1</text>
<text x="146.6" y="172.2">2</text>
<text x="169.7" y="172.2">1</text>
<text x="197.4" y="172.2">3</text>
<text x="269.3" y="169.8">GND</text>
<text x="60.5" y="174.8">2</text>
<text x="75.5" y="174.8">1</text>
<text x="169.7" y="177.3">2</text>
<text x="197.4" y="177.3">4</text>
<text x="151.9" y="184.9">1</text>
<text x="164.4" y="184.9">2</text>
<text x="188" y="187.5">C0603</text>
<text x="221.5" y="189.6">Title</text>
<text x="144.6" y="195.2">GND</text>
<text x="197.9" y="195.2">GND</text>
<text x="221.3" y="197.2">Size</text>
<text x="229.7" y="197.4">Document Number</text>
<text x="285.5" y="197.2">Rev</text>
<text x="286.3" y="200.5">V1.0</text>
<text x="221.8" y="204.8">Date:</text>
<text x="269.3" y="204.8">Sheet</text>
<text x="281.7" y="204.8">of</text>
</g>
<g font-size="2.3" fill="#000080">
<text x="72.4" y="46.8">CN3</text>
<text x="204.5" y="46.8">CN4</text>
<text x="73.7" y="103.7">DIP_2X20</text>
<text x="205.8" y="103.7">DIP_2X20</text>
<text x="170.5" y="161.6">R8</text>
<text x="256.6" y="157.1">CN1</text>
<text x="170.2" y="164.2">4.7K</text>
<text x="180.4" y="167.2">SW1</text>
<text x="256.6" y="167.2">CR1220</text>
<text x="137.2" y="168.5">D10</text>
<text x="45.8" y="174.8">R104</text>
<text x="48.3" y="177.4">1K</text>
<text x="63.5" y="174.8">D7</text>
<text x="71.2" y="177.4">BLUE</text>
<text x="137.2" y="178.9">RB521S30</text>
<text x="180.4" y="179.9">SPST PB</text>
<text x="157.5" y="182.5">Z1</text>
<text x="175.3" y="185">C14</text>
<text x="188" y="185">100nF 50V</text>
<text x="155" y="190.1">PESD3V3L1BA</text>
</g>
<g font-size="2.3" fill="#004080">
<text x="75" y="51.9">1</text>
<text x="83.9" y="51.9">2</text>
<text x="207.1" y="51.9">1</text>
<text x="215.9" y="51.9">2</text>
<text x="75" y="54.4">3</text>
<text x="75" y="57">5</text>
<text x="75" y="59.5">7</text>
<text x="83.9" y="54.4">4</text>
<text x="83.9" y="57">6</text>
<text x="83.9" y="59.5">8</text>
<text x="207.1" y="54.4">3</text>
<text x="207.1" y="57">5</text>
<text x="207.1" y="59.5">7</text>
<text x="215.9" y="54.4">4</text>
<text x="215.9" y="57">6</text>
<text x="215.9" y="59.5">8</text>
<text x="75" y="62.1">9</text>
<text x="75" y="64.6">11</text>
<text x="82.6" y="62.1">10</text>
<text x="82.6" y="64.6">12</text>
<text x="207.1" y="62.1">9</text>
<text x="207.1" y="64.6">11</text>
<text x="214.7" y="62.1">10</text>
<text x="214.7" y="64.6">12</text>
<text x="75" y="67.1">13</text>
<text x="75" y="69.7">15</text>
<text x="82.6" y="67.1">14</text>
<text x="82.6" y="69.7">16</text>
<text x="207.1" y="67.1">13</text>
<text x="207.1" y="69.7">15</text>
<text x="214.7" y="67.1">14</text>
<text x="214.7" y="69.7">16</text>
<text x="75" y="72.2">17</text>
<text x="75" y="74.8">19</text>
<text x="75" y="77.3">21</text>
<text x="82.6" y="72.2">18</text>
<text x="82.6" y="74.8">20</text>
<text x="82.6" y="77.3">22</text>
<text x="207.1" y="72.2">17</text>
<text x="207.1" y="74.8">19</text>
<text x="207.1" y="77.3">21</text>
<text x="214.7" y="72.2">18</text>
<text x="214.7" y="74.8">20</text>
<text x="214.7" y="77.3">22</text>
<text x="75" y="79.8">23</text>
<text x="75" y="82.4">25</text>
<text x="82.6" y="79.8">24</text>
<text x="82.6" y="82.4">26</text>
<text x="207.1" y="79.8">23</text>
<text x="207.1" y="82.4">25</text>
<text x="214.7" y="79.8">24</text>
<text x="214.7" y="82.4">26</text>
<text x="75" y="84.9">27</text>
<text x="75" y="87.5">29</text>
<text x="82.6" y="84.9">28</text>
<text x="82.6" y="87.5">30</text>
<text x="207.1" y="84.9">27</text>
<text x="207.1" y="87.5">29</text>
<text x="214.7" y="84.9">28</text>
<text x="214.7" y="87.5">30</text>
<text x="75" y="90">31</text>
<text x="75" y="92.5">33</text>
<text x="75" y="95.1">35</text>
<text x="82.6" y="90">32</text>
<text x="82.6" y="92.5">34</text>
<text x="82.6" y="95.1">36</text>
<text x="207.1" y="90">31</text>
<text x="207.1" y="92.5">33</text>
<text x="207.1" y="95.1">35</text>
<text x="214.7" y="90">32</text>
<text x="214.7" y="92.5">34</text>
<text x="214.7" y="95.1">36</text>
<text x="75" y="97.6">37</text>
<text x="75" y="100.2">39</text>
<text x="82.6" y="97.6">38</text>
<text x="82.6" y="100.2">40</text>
<text x="207.1" y="97.6">37</text>
<text x="207.1" y="100.2">39</text>
<text x="214.7" y="97.6">38</text>
<text x="214.7" y="100.2">40</text>
</g>
<g font-size="2.3" fill="#f00">
<text x="171.5" y="51.6">[4,7]</text>
<text x="181.4" y="51.6">UART1_TXD</text>
<text x="234.2" y="51.6">UART1_RXD</text>
<text x="253" y="51.6">[4,7]</text>
<text x="31.3" y="56.7">[4]</text>
<text x="31.3" y="54.2">[4]</text>
<text x="31.3" y="59.3">[4]</text>
<text x="39.2" y="56.7">UART5_TXD</text>
<text x="39.2" y="54.2">UART5_RXD</text>
<text x="39.2" y="59.3">UART3_RTS</text>
<text x="102.7" y="59.3">UART3_TXD</text>
<text x="121" y="59.3">[4]</text>
<text x="171.5" y="59.3">[4,8]</text>
<text x="176.8" y="56.7">[4,8]</text>
<text x="178.9" y="54.2">[4]</text>
<text x="181.4" y="59.3">UART1_RTS</text>
<text x="186.7" y="56.7">GPIO_9</text>
<text x="186.7" y="54.2">GPIO_5</text>
<text x="234.2" y="56.7">SPDIF_TX</text>
<text x="234.5" y="54.2">GPIO_4</text>
<text x="248" y="54.2">[4,7]</text>
<text x="250.2" y="56.7">[4]</text>
<text x="36.6" y="64.3">[4]</text>
<text x="44.5" y="64.3">GPIO_3</text>
<text x="102.2" y="61.8">UART3_RXD</text>
<text x="102.2" y="64.3">CSI_DATA5</text>
<text x="119.9" y="64.3">[4]</text>
<text x="121" y="61.8">[4]</text>
<text x="176.8" y="64.3">[4,7]</text>
<text x="178.9" y="61.8">[4]</text>
<text x="186.7" y="64.3">ONOFF</text>
<text x="186.7" y="61.8">GPIO_1</text>
<text x="233.5" y="64.3">PMIC_STBY_REQ</text>
<text x="235" y="61.8">POR_B</text>
<text x="248" y="61.8">[4,5,8]</text>
<text x="258.1" y="64.3">[4]</text>
<text x="36.4" y="69.4">[4]</text>
<text x="36.4" y="66.9">[4]</text>
<text x="44.2" y="69.4">GPIO_0</text>
<text x="44.2" y="66.9">GPIO_2</text>
<text x="102.2" y="69.4">CSI_DATA2</text>
<text x="102.2" y="72">CSI_PIXCLK</text>
<text x="119.9" y="69.4">[4]</text>
<text x="120.7" y="72">[4]</text>
<text x="171.5" y="69.4">[4,6,7] BOOT_MODE1</text>
<text x="171.5" y="71.7">[4,7] SNVS_TAMPER1</text>
<text x="171.5" y="66.9">[3,4]</text>
<text x="178.1" y="66.9">PMIC_ON_REQ</text>
<text x="234.7" y="72">SNVS_TAMPER2</text>
<text x="234.7" y="69.4">SNVS_TAMPER0</text>
<text x="237.3" y="66.9">BOOT_MODE0</text>
<text x="258.1" y="72">[4]</text>
<text x="258.1" y="69.4">[4]</text>
<text x="258.1" y="66.9">[4,6]</text>
<text x="36.4" y="77">[4]</text>
<text x="36.6" y="74.5">[4]</text>
<text x="44.2" y="77">UART2_RTS</text>
<text x="44.5" y="74.5">UART2_CTS</text>
<text x="102.2" y="77">CSI_MCLK</text>
<text x="118.9" y="77">[4]</text>
<text x="171.5" y="77">[4,9] SNVS_TAMPER5</text>
<text x="171.5" y="74.5">[4,5] SNVS_TAMPER3</text>
<text x="234.7" y="77">SNVS_TAMPER6</text>
<text x="234.7" y="74.5">SNVS_TAMPER4</text>
<text x="258.1" y="77">[4,10]</text>
<text x="258.1" y="74.5">[4]</text>
<text x="34.3" y="79.6">[4,7]</text>
<text x="44.2" y="79.6">UART2_RXD</text>
<text x="102.2" y="82.1">UART1_CTS</text>
<text x="102.7" y="79.6">UART2_TXD</text>
<text x="120.7" y="82.1">[4]</text>
<text x="121" y="79.6">[4]</text>
<text x="171.5" y="79.6">[4,6] SNVS_TAMPER7</text>
<text x="178.6" y="82.1">[4]</text>
<text x="186.5" y="82.1">CLK1_N</text>
<text x="234.7" y="79.6">SNVS_TAMPER8</text>
<text x="258.1" y="79.6">[4,6]</text>
<text x="34.3" y="84.7">[4,6]</text>
<text x="37.4" y="89.7">[4]</text>
<text x="37.4" y="87.2">[4]</text>
<text x="44.2" y="84.7">UART4_RXD</text>
<text x="45.3" y="89.7">CSI_DATA1</text>
<text x="45.3" y="87.2">CSI_DATA0</text>
<text x="102.2" y="89.7">CSI_VSYNC</text>
<text x="102.7" y="84.7">UART4_TXD</text>
<text x="121" y="89.7">[4,7]</text>
<text x="121" y="84.7">[4,6]</text>
<text x="173.3" y="87.2">[4]</text>
<text x="173.3" y="89.7">[4]</text>
<text x="178.6" y="84.7">[4]</text>
<text x="181.1" y="87.2">SAI2_RXD</text>
<text x="181.1" y="89.7">SAI2_BCLK</text>
<text x="186.5" y="84.7">CLK1_P</text>
<text x="234.2" y="84.7">SAI2_MCLK</text>
<text x="234.2" y="87.2">SAI2_SYNC</text>
<text x="235" y="89.7">SAI2_TXD</text>
<text x="250.7" y="89.7">[4]</text>
<text x="252" y="84.7">[4]</text>
<text x="252.5" y="87.2">[4]</text>
<text x="36.6" y="92.3">[4,7]</text>
<text x="37.4" y="94.8">[4]</text>
<text x="44" y="92.3">CSI_HSYNC</text>
<text x="45.3" y="94.8">CSI_DATA4</text>
<text x="102.2" y="94.8">CSI_DATA3</text>
<text x="119.9" y="94.8">[4]</text>
<text x="170" y="92.3">[4,10]</text>
<text x="170" y="94.8">[4,10]</text>
<text x="181.1" y="92.3">ENET2_RXD0</text>
<text x="181.1" y="94.8">ENET2_RXD1</text>
<text x="234" y="94.8">ENET2_TXD0</text>
<text x="234.2" y="92.3">ENET2_CRS_DV [4,10]</text>
<text x="253.3" y="94.8">[4,10]</text>
<text x="37.4" y="97.4">[4]</text>
<text x="45.3" y="97.4">UART3_CTS</text>
<text x="102.2" y="99.9">CSI_DATA7</text>
<text x="102.2" y="97.4">CSI_DATA6</text>
<text x="119.9" y="99.9">[4]</text>
<text x="119.9" y="97.4">[4]</text>
<text x="170" y="99.9">[4,10]</text>
<text x="170" y="97.4">[4,10]</text>
<text x="178.1" y="99.9">ENET2_TX_CLK</text>
<text x="181.1" y="97.4">ENET2_RXER</text>
<text x="233.7" y="99.9">ENET2_TXEN</text>
<text x="234.2" y="97.4">ENET2_TXD1</text>
<text x="253.3" y="99.9">[4,10]</text>
<text x="253.5" y="97.4">[4,10]</text>
<text x="189.3" y="127.8">[4,8]</text>
<text x="199.2" y="127.8">SD1_CD</text>
<text x="213.9" y="126.3">UART1_RTS</text>
<text x="111" y="173.6">[4,5,8]</text>
<text x="123" y="173.6">POR_B</text>
<text x="150.4" y="172.3">NRST</text>
<text x="9.4" y="176.1">[4,5]</text>
<text x="19.3" y="176.1">SNVS_TAMPER3</text>
</g>
<g font-size="2">
<text x="241.3" y="181.2">东莞野火电子技术有限公司</text>
<text x="241.3" y="183.5">https://fire-stm32.taobao.com</text>
<text x="243.9" y="192.1">野火_EBF6ULL S1 Mini 底板_原理图</text>
<text x="222.3" y="199.5">A4</text>
<text x="252.3" y="199.5">引出IO</text>
<text x="230.2" y="204.3">Friday, May 21, 2021</text>
<text x="276.9" y="204.3">5</text>
<text x="286.3" y="204.3">10</text>
</g>
</svg>
